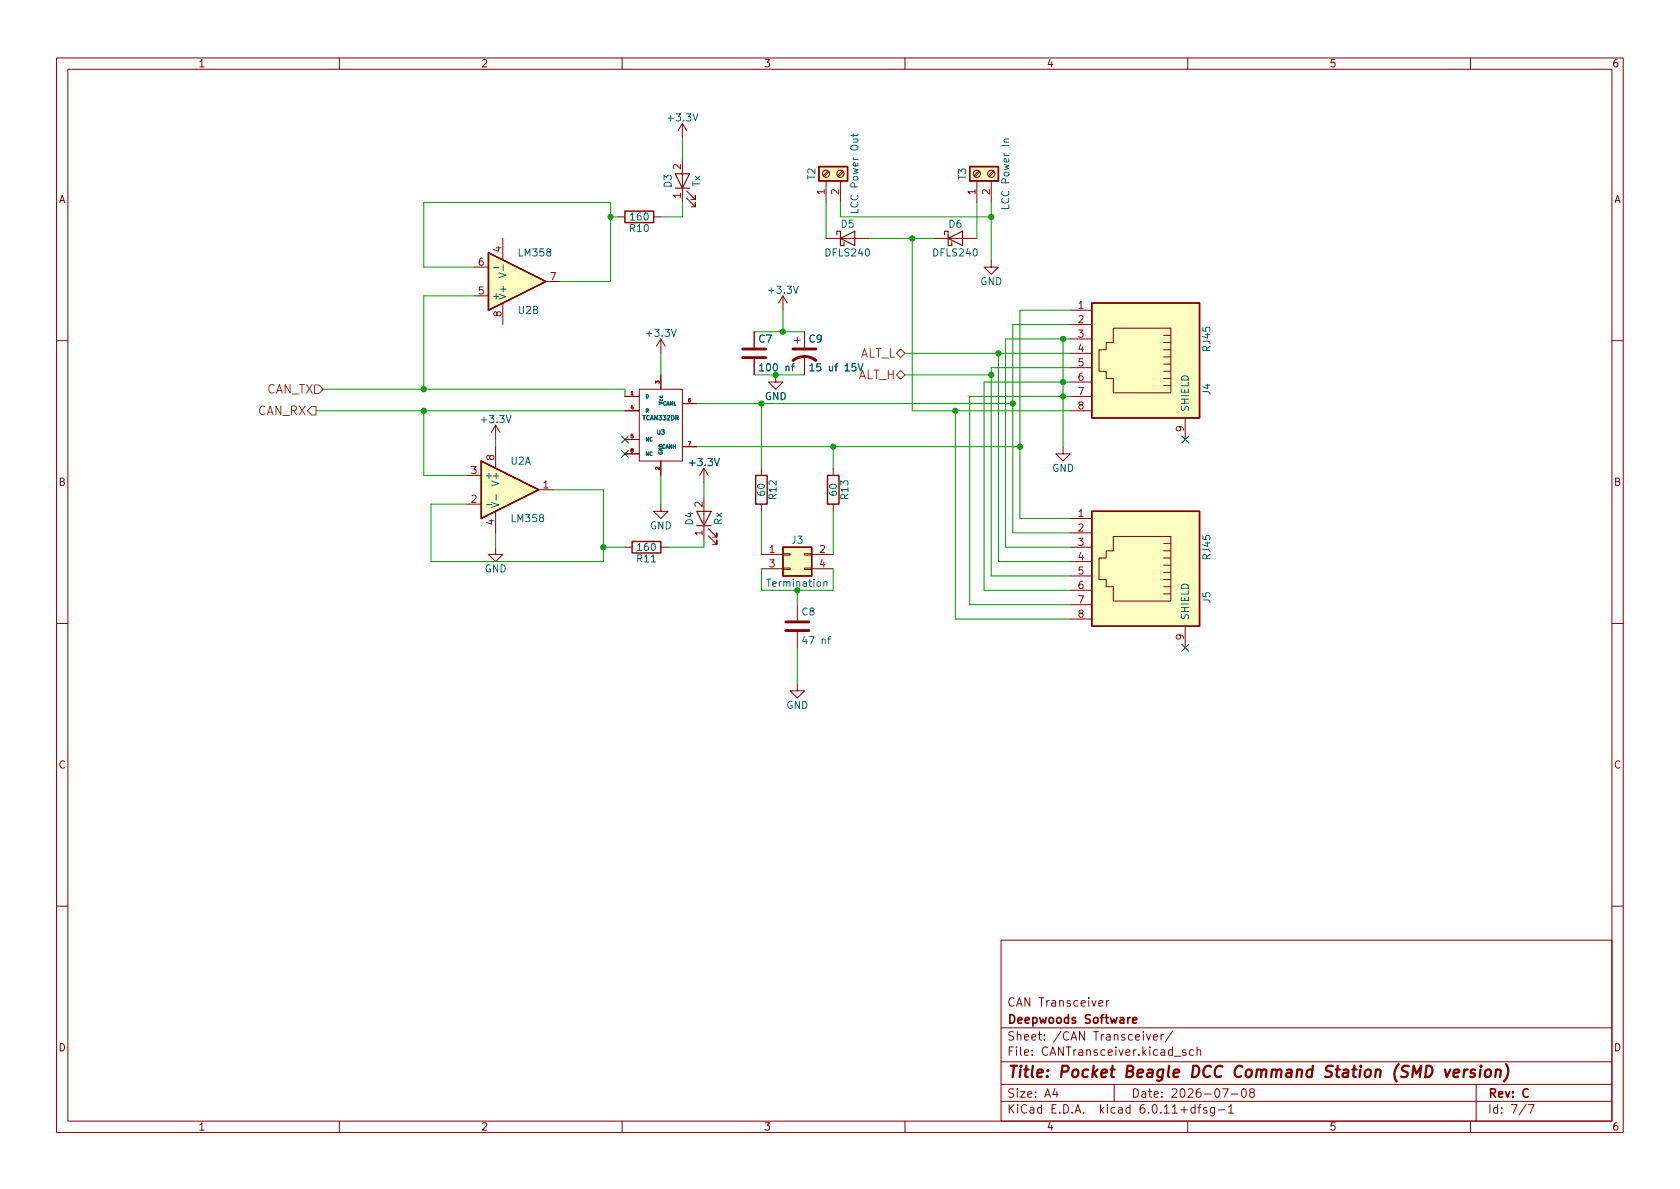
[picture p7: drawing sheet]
<svg xmlns="http://www.w3.org/2000/svg" width="297mm" height="210mm" viewBox="0 0 297 210" stroke-linecap="round" stroke-linejoin="round" font-family="sans-serif">
<g fill="none" stroke="#840000" stroke-width=".18">
<path d="M10 10.2h277v190.1h-277zM12 12.2h273v186.1h-273zM60 10.2v2M110 10.2v2M160 10.2v2M210 10.2v2M260 10.2v2M109.2 38.3h1.3M115.6 38.3h1.2M120.6 21.8v2.6M120.6 28.2v7.6M120.6 21.8l-.7 1.3"/>
<path d="M120.6 21.8l.8 1.3M121.4 35l1.5 1.6v-.8v.8h-.7M121.4 33.8l1.5 1.5v-.8v.8h-.7M146 32v3.8M146.4 30.2l-.9 .9M146.6 30.4l-.9 .9M148.6 32v3.8M148.9 30.2l-.8 .9M149.1 30.4l-.8 .9M172.7 32v3.8M173.1 30.2l-.9 .9M173.2 30.4l-.8 .9"/>
<path d="M175.3 32v3.8M175.6 30.2l-.8 .9M175.8 30.4l-.9 .9M83.8 52.3h2.6M83.8 47.2h2.6M88.9 42.2v3.8M88.9 53.6v3.8M96.5 49.8h2.6M116.8 59.9v2.6M116.8 59.9l-.7 1.3M116.8 59.9l.8 1.3M133.3 58.7v2.8"/>
<path d="M138.4 52.3l-.7 1.3M138.4 52.3v2.6M138.4 52.3l.8 1.3M141 59.7v1M142.2 58.7v2.8M146 42.2h7.7M165.1 42.2h7.6M175.3 46v1.2h1.2l-1.2 1.3-1.3-1.3h1.3M189.2 54.9h3.8M189.2 57.4h3.8M189.2 59.9h3.8M196.8 58h10.2v11.5h-10.2v-2.6h-1.2v-1.2h-1.3v-3.9h1.3v-1.2h1.2z"/>
<path d="M205.7 59.3h1.3M10 60.2h2M87.6 75.2l-.7 1.2M87.6 75.2v2.5M87.6 79v3.8M87.6 75.2l.8 1.2M110.5 70.1h2.5M110.5 72.6h2.5M110.5 77.7h2.5M113 68.8h7.6v12.7h-7.6zM116.8 66.3v2.5M120.6 71.4h2.6"/>
<path d="M120.6 79h2.6M133.3 63.5v2.8M137.2 66.3v1.3h1.2l-1.2 1.2-1.3-1.2h1.3M140.5 60.2h1M142.2 63v3.3M188 79v1.3h1.2l-1.2 1.2-1.3-1.2h1.3M189.2 62.5h3.8M189.2 65h3.8M189.2 67.6h3.8M189.2 70.1h3.8M189.2 72.6h3.8M205.7 60.6h1.3"/>
<path d="M205.7 61.8h1.3M205.7 63.1h1.3M205.7 64.4h1.3M205.7 65.7h1.3M205.7 66.9h1.3M205.7 68.2h1.3M209.5 73.9v3.8M285 60.2h2M82.5 89.1h2.6M82.5 84.1h2.6M87.6 96.8v1.2h1.3l-1.3 1.3-1.2-1.3h1.2M87.6 90.4v3.8"/>
<path d="M95.2 86.6h2.6M110.5 96.8h1.3M110.5 80.3h2.5M116.8 89.1v1.3h1.3l-1.3 1.3-1.2-1.3h1.2M116.8 96.8h1.3M116.8 81.5v2.6M124.5 82.8v2.5M124.5 87.9v7.6M124.5 82.8l-.8 1.3M124.5 82.8l.7 1.3M125.2 94.7l1.5 1.6v-.8v.8h-.7M125.2 93.5l1.5 1.5v-.8v.8h-.7"/>
<path d="M134.6 82.8v1.3M134.6 89.1v1.3M134.6 98h3.8M138.4 97.9h1.3v.3h-1.3zM142.2 97.9h1.3v.3h-1.3zM143.5 98h3.8M147.3 82.8v1.3M147.3 89.1v1.3M189.2 91.7h3.8M189.2 94.2h3.8M189.2 96.8h3.8M189.2 99.3h3.8"/>
<path d="M196.8 94.9h10.2v11.4h-10.2v-2.5h-1.2v-1.3h-1.3v-3.8h1.3v-1.3h1.2zM205.7 96.1h1.3M205.7 97.4h1.3M205.7 98.7h1.3M205.7 99.9h1.3M10 110.2h2M134.6 100.6h3.8M138.4 100.5h1.3v.2h-1.3zM141 106.9v2.8M141 111.8v2.7M142.2 100.5h1.3v.2h-1.3zM143.5 100.6h3.8"/>
<path d="M189.2 101.8h3.8M189.2 104.4h3.8M189.2 106.9h3.8M189.2 109.5h3.8M205.7 101.2h1.3M205.7 102.5h1.3M205.7 103.8h1.3M205.7 105h1.3M209.5 110.7v3.8M285 110.2h2M141 120.9v1.3h1.2l-1.2 1.2-1.3-1.2h1.3M10 160.2h2"/>
<path d="M177 166.3h108v32h-108zM195.6 176.9v1M196.1 176.9l-.3 .1-.2 .2M285 160.2h2M60 198.3v2M110 198.3v2M160 198.3v2M177 194.8h108M177 191.8h108M177 187.8h108M177 181.8h108M182.5 186.5v.1"/>
<path d="M182.5 185.7v.1M184.6 183.8v.1M184.6 183v.1M197 191.8v3M205.7 182.9l-.3 .1-.1 .2M207.3 182.4l-1.3 1.9M210 198.3v2M211 185.7l-.4-.1-.3 .3v.4l.1 .3h.6M211.6 185.8l.3-.2 .3 .1 .1 .9M211.6 185.1v1.5M215.4 196.3h1.2M217.2 195.8l.4-.5v1.5"/>
<path d="M217.2 196.8h.9M217.7 193.5h1.2M219.7 192.6l.2-.1a.81 .81 0 0 1 .5 .7 .81 .81 0 0 1-.3 .8h-.1a.81 .81 0 0 1-.6-.6 .81 .81 0 0 1 .3-.8zM221.2 193.2l-.3-.3 .1-.2 .2-.2 .4 .1 .2 .2-.1 .2-.6 .2-.2 .3 .1 .4 .2 .1h.4l.2-.3-.1-.4-.2-.1M260 198.3v2M261 191.8v6.5M270.2 195.3h1l-.6 1.5"/>
<circle cx="146" cy="30.7" r=".63"/>
<circle cx="148.6" cy="30.7" r=".63"/>
<circle cx="172.7" cy="30.7" r=".63"/>
<circle cx="175.3" cy="30.7" r=".63"/>
</g>
<path d="M235.7 188.6a.85 .85 0 0 0-1.1 .1 .45 .45 0 0 0 .2 .7l.4 .1a.49 .49 0 0 1 .3 .5 .49 .49 0 0 1-.5 .5l-.7-.1M247.3 188.2a2.35 2.35 0 0 0-.4 3M255.5 189.1l.3 1.4 .6-1.4" fill="none" stroke="#840000" stroke-width=".4"/>
<path d="M119.4 30.7h2.5l-1.3 2.6zM119.4 33.3h2.5M148 41.5v-.6h.6v2.5h.6v-.6M148.6 42.2l2.5-1.3v2.5zM167 41.5v-.6h.6v2.5h.7v-.6M167.6 42.2l2.6-1.3v2.5zM123.2 90.4h2.5l-1.2 2.6zM123.2 93h2.5" fill="none" stroke="#840000" stroke-width=".2"/>
<g fill="none" stroke="#006464" stroke-width=".18">
<path d="M122.5 20.1l.4 1.3 .5-1.3M87.2 47.3h1M88.2 48.2l1.3 .5-1.3 .4M89 46.9v.9M118.7 58.2l.4 1.3 .5-1.3M140.3 50.6l.4 1.3 .5-1.3M153.1 44.1l.2-.1a.68 .68 0 0 1 .4 .6 .68 .68 0 0 1-.4 .7l-.2-.1-.1-.4zM172.2 44.1l.2-.1a.68 .68 0 0 1 .4 .6 .68 .68 0 0 1-.4 .7l-.2-.1-.1-.4zM89.5 73.5l.4 1.2 .5-1.2M86 89.2h.9M86.9 88.9l1.3 .4-1.3 .4M87.7 87.5v.9"/>
<path d="M115.2 99.4h.7M126.3 81.1l.5 1.3 .4-1.3M145.7 103l.1-.2 .3 .1 .1 .8M145.7 102.8v.9"/>
</g>
<path d="M131.3 63.2h4.1M131.3 61.7h4.1M140.2 63.7a3.3 3.3 0 0 1 4.1 0M140.2 61.7h4.1M138.9 111.5h4.1M138.9 110h4.1" fill="none" stroke="#840000" stroke-width=".51"/>
<path d="M110.5 37.3h5.1v2.1h-5.1zM144.8 29.5h5.1v2.5h-5.1zM171.4 29.5h5.1v2.5h-5.1zM86.4 44.7l10.1 5.1-10.1 5.1zM193 53.6h19.1v20.3h-19.1zM85.1 81.5l10.1 5.1-10.1 5.1zM111.8 95.8h5v2h-5zM133.6 84.1h2v5h-2zM138.4 96.8h5.1v5h-5.1zM146.3 84.1h2v5h-2zM193 90.4h19.1v20.3h-19.1z" fill="none" stroke="#840000" stroke-width=".25"/>
<g fill="#ffffc2" stroke="#ffffc2" stroke-width=".18">
<path d="M193 53.6h19.1v20.3h-19.1z"/>
<path d="M138.4 96.8h5.1v5h-5.1z"/>
<path d="M193 90.4h19.1v20.3h-19.1z"/>
<path d="M171.4 29.5h5.1v2.5h-5.1z"/>
<path d="M86.4 44.7l10.1 5.1-10.1 5.1z"/>
<path d="M85.1 81.5l10.1 5.1-10.1 5.1z"/>
<path d="M144.8 29.5h5.1v2.5h-5.1z"/>
</g>
<path d="M55.1 71.9h.8v1.5h-.8l-.7-.8zM55.6 68.1h.8l.7 .7-.7 .8h-.8zM158.5 66.3l.8-.8 .7 .8-.7 .8zM158.5 62.5l.8-.8 .7 .8-.7 .7z" fill="none" stroke="#725600" stroke-width=".18"/>
<g fill="none" stroke="#009600" stroke-width=".18">
<path d="M107.9 38.3h1.3M120.6 35.8v2.5h-3.8M120.6 24.4v3.8M146 35.8v6.4M148.6 35.8v2.5h26.7M172.7 35.8v6.4M175.3 35.8v10.2M83.8 47.2h-8.9v-11.4h33v14h-8.8M83.8 52.3h-8.9v16.5M133.3 58.7h8.9M138.4 54.9v3.8M153.7 42.2h11.4"/>
<path d="M161.3 42.2v30.4h27.9M188 59.9v19.1M189.2 59.9h-11.4v36.9h11.4M189.2 54.9h-8.9v36.8h8.9M189.2 57.4h-10.1v36.8h10.1M55.9 72.6h54.6M57.1 68.8h53.4v1.3M74.9 72.6v11.5h7.6M87.6 77.7v1.3M116.8 62.5v3.8M123.2 71.4h55.9M123.2 79h57.1"/>
<path d="M133.3 66.3h8.9M134.6 71.4v11.4M147.3 79v3.8M160 62.5h29.2M160 66.3h15.3M168.9 72.6v36.9h20.3M176.5 62.5v36.8h12.7M189.2 65h-13.9v36.8h13.9M189.2 67.6h-15.2v36.8h15.2M189.2 70.1h-17.8v36.8h17.8M87.6 94.2v2.6M97.8 86.6h8.9v12.7h-30.5v-10.2h6.3"/>
<path d="M106.7 96.8h3.8M116.8 84.1v5M124.5 85.3v2.6M124.5 95.5v1.3h-6.4M134.6 90.4v7.6M147.3 90.4v7.6M134.6 100.6v3.8h12.7v-3.8M141 104.4v2.5M141 114.5v6.4"/>
</g>
<path d="M109.9 79.6l1.2 1.3M109.9 77.1l1.2 1.2M111.1 79.6l-1.2 1.3M111.1 77.1l-1.2 1.2M208.9 77.1l1.3 1.2M210.2 77.1l-1.3 1.2M208.9 113.9l1.3 1.3M210.2 113.9l-1.3 1.3" fill="none" stroke="#000084" stroke-width=".18"/>
<g fill="#009600" stroke="#009600" stroke-width=".18">
<circle cx="168.9" cy="72.6" r=".46"/>
<circle cx="138.4" cy="58.7" r=".46"/>
<circle cx="137.2" cy="66.3" r=".46"/>
<circle cx="161.3" cy="42.2" r=".46"/>
<circle cx="107.9" cy="38.3" r=".46"/>
<circle cx="134.6" cy="71.4" r=".46"/>
<circle cx="147.3" cy="79" r=".46"/>
<circle cx="179.1" cy="71.4" r=".46"/>
<circle cx="188" cy="70.1" r=".46"/>
<circle cx="188" cy="67.6" r=".46"/>
<circle cx="141" cy="104.4" r=".46"/>
<circle cx="180.3" cy="79" r=".46"/>
<circle cx="175.3" cy="66.3" r=".46"/>
<circle cx="176.5" cy="62.5" r=".46"/>
<circle cx="188" cy="59.9" r=".46"/>
<circle cx="175.3" cy="38.3" r=".46"/>
<circle cx="74.9" cy="72.6" r=".46"/>
<circle cx="74.9" cy="68.8" r=".46"/>
<circle cx="106.7" cy="96.8" r=".46"/>
</g>
<g font-size="2.8" fill="#840000">
<text x="178" y="191.2">Title:</text>
<text x="187.3" y="191.2">Pocket</text>
<text x="199.2" y="191.2">Beagle</text>
<text x="211.2" y="191.2">DCC Command</text>
<text x="235.6" y="191.2">Station</text>
<text x="248.1" y="191.2">(SMD</text>
<text x="257.6" y="191.2">version)</text>
</g>
<g font-size="2.1" fill="#725600">
<text x="152.1" y="63.7">ALT_L</text>
<text x="47.2" y="70.1">CAN_TX</text>
<text x="151.8" y="67.5">ALT_H</text>
<text x="45.5" y="73.9">CAN_RX</text>
</g>
<g font-size="2.1" fill="#840000">
<text x="178" y="178.5">CAN Transceiver</text>
<text x="178" y="184.5">Sheet:</text>
<text x="178" y="181.5">Deepwoods</text>
<text x="186.2" y="184.5">/CAN</text>
<text x="191.7" y="181.5">Software</text>
<text x="193.4" y="184.5">Transceiver/</text>
<text x="178" y="187.2">File:</text>
<text x="184.4" y="187.2">CANTransceiver.kicad_sch</text>
<text x="178" y="197.4">KiCad</text>
<text x="178" y="194.6">Size:</text>
<text x="184.7" y="194.6">A4</text>
<text x="185.7" y="197.4">E.D.A.</text>
<text x="194.6" y="197.4">kicad</text>
<text x="200" y="194.6">Date:</text>
<text x="201.8" y="197.4">6.0.11+dfsg-1</text>
<text x="207" y="194.6">2026-07-08</text>
<text x="263" y="194.6">Rev:</text>
<text x="263" y="197.4">Id:</text>
<text x="267.1" y="197.4">7/7</text>
<text x="269.1" y="194.6">C</text>
</g>
<g font-size="1.8" fill="#840000">
<text x="35" y="12.3">1</text>
<text x="85" y="12.3">2</text>
<text x="135" y="12.3">3</text>
<text x="185" y="12.3">4</text>
<text x="235" y="12.3">5</text>
<text x="285" y="12.3">6</text>
<text x="10.4" y="36.3">A</text>
<text x="285.4" y="36.3">A</text>
<text x="10.3" y="86.3">B</text>
<text x="285.3" y="86.3">B</text>
<text x="10.3" y="136.3">C</text>
<text x="285.3" y="136.3">C</text>
<text x="10.3" y="186.3">D</text>
<text x="285.3" y="186.3">D</text>
<text x="35" y="200.3">1</text>
<text x="85" y="200.3">2</text>
<text x="135" y="200.3">3</text>
<text x="185" y="200.3">4</text>
<text x="235" y="200.3">5</text>
<text x="285" y="200.3">6</text>
</g>
<g font-size="1.8" fill="#006464">
<text x="117.7" y="21.8">+3.3V</text>
<text x="152.2" y="26.5" transform="rotate(-90 152.2 26.5)">Out</text>
<text x="178.8" y="25.8" transform="rotate(-90 178.8 25.8)">In</text>
<text x="119.1" y="33.3" transform="rotate(-90 119.1 33.3)">D3</text>
<text x="124.2" y="33.1" transform="rotate(-90 124.2 33.1)">Tx</text>
<text x="144.5" y="31.9" transform="rotate(-90 144.5 31.9)">T2</text>
<text x="171.2" y="31.9" transform="rotate(-90 171.2 31.9)">T3</text>
<text x="111.1" y="41.4">R10</text>
<text x="111.1" y="39.4">160</text>
<text x="148.5" y="40.6">D5</text>
<text x="152.2" y="38" transform="rotate(-90 152.2 38)">LCC Power</text>
<text x="167.6" y="40.6">D6</text>
<text x="178.8" y="37.2" transform="rotate(-90 178.8 37.2)">LCC Power</text>
<text x="91.4" y="45.7">LM358</text>
<text x="145.7" y="45.7">DFLS240</text>
<text x="164.7" y="45.7">DFLS240</text>
<text x="86.9" y="53.3">+</text>
<text x="89.9" y="53.1" transform="rotate(-90 89.9 53.1)">V+</text>
<text x="135.5" y="52.3">+3.3V</text>
<text x="173.2" y="50.8">GND</text>
<text x="91.4" y="55.9">U2B</text>
<text x="113.9" y="59.9">+3.3V</text>
<text x="134" y="61">C7</text>
<text x="142.9" y="61">C9</text>
<text x="214.4" y="62.3" transform="rotate(-90 214.4 62.3)">RJ45</text>
<text x="134" y="66">100</text>
<text x="135.1" y="71.1">GND</text>
<text x="138.7" y="66">nf</text>
<text x="142.9" y="66">15</text>
<text x="146.4" y="66">uf</text>
<text x="149.4" y="66">15V</text>
<text x="214.4" y="70" transform="rotate(-90 214.4 70)">J4</text>
<text x="84.7" y="75.2">+3.3V</text>
<text x="210.6" y="72.9" transform="rotate(-90 210.6 72.9)">SHIELD</text>
<text x="90.2" y="82.6">U2A</text>
<text x="121.5" y="82.8">+3.3V</text>
<text x="185.9" y="83.8">GND</text>
<text x="85.6" y="85.1">+</text>
<text x="88.7" y="86.1" transform="rotate(-90 88.7 86.1)">V+</text>
<text x="135.6" y="87.9" transform="rotate(-90 135.6 87.9)">60</text>
<text x="137.7" y="88.5" transform="rotate(-90 137.7 88.5)">R12</text>
<text x="148.3" y="87.9" transform="rotate(-90 148.3 87.9)">60</text>
<text x="150.4" y="88.5" transform="rotate(-90 150.4 88.5)">R13</text>
<text x="90.2" y="92.7">LM358</text>
<text x="114.8" y="94">GND</text>
<text x="122.9" y="93" transform="rotate(-90 122.9 93)">D4</text>
<text x="128" y="92.9" transform="rotate(-90 128 92.9)">Rx</text>
<text x="85.6" y="101.6">GND</text>
<text x="112.4" y="99.8">R11</text>
<text x="112.4" y="97.8">160</text>
<text x="139.8" y="96.5">J3</text>
<text x="214.4" y="99.2" transform="rotate(-90 214.4 99.2)">RJ45</text>
<text x="135.4" y="104.1">Termination</text>
<text x="214.4" y="106.8" transform="rotate(-90 214.4 106.8)">J5</text>
<text x="141.6" y="109.2">C8</text>
<text x="210.6" y="109.7" transform="rotate(-90 210.6 109.7)">SHIELD</text>
<text x="141.6" y="114.3">47</text>
<text x="145.1" y="114.3">nf</text>
<text x="139" y="125.7">GND</text>
</g>
<g font-size="1.8" fill="#a90000">
<text x="120.4" y="35.2" transform="rotate(-90 120.4 35.2)">1</text>
<text x="120.4" y="30.1" transform="rotate(-90 120.4 30.1)">2</text>
<text x="145.8" y="34.6" transform="rotate(-90 145.8 34.6)">1</text>
<text x="148.3" y="34.6" transform="rotate(-90 148.3 34.6)">2</text>
<text x="172.5" y="34.6" transform="rotate(-90 172.5 34.6)">1</text>
<text x="175" y="34.6" transform="rotate(-90 175 34.6)">2</text>
<text x="84.4" y="47">6</text>
<text x="88.6" y="44.7" transform="rotate(-90 88.6 44.7)">4</text>
<text x="84.4" y="52.1">5</text>
<text x="97.1" y="49.5">7</text>
<text x="88.6" y="56.2" transform="rotate(-90 88.6 56.2)">8</text>
<text x="190.5" y="54.6">1</text>
<text x="190.5" y="57.1">2</text>
<text x="190.5" y="59.7">3</text>
<text x="190.5" y="62.2">4</text>
<text x="190.5" y="64.8">5</text>
<text x="190.5" y="67.3">6</text>
<text x="190.5" y="69.8">7</text>
<text x="190.5" y="72.4">8</text>
<text x="209.3" y="76.5" transform="rotate(-90 209.3 76.5)">9</text>
<text x="83.1" y="83.8">3</text>
<text x="87.4" y="81.6" transform="rotate(-90 87.4 81.6)">8</text>
<text x="83.1" y="88.9">2</text>
<text x="95.8" y="86.4">1</text>
<text x="124.2" y="89.8" transform="rotate(-90 124.2 89.8)">2</text>
<text x="87.4" y="93" transform="rotate(-90 87.4 93)">4</text>
<text x="124.2" y="94.9" transform="rotate(-90 124.2 94.9)">1</text>
<text x="190.5" y="91.4">1</text>
<text x="190.5" y="94">2</text>
<text x="135.8" y="97.8">1</text>
<text x="135.8" y="100.3">3</text>
<text x="144.7" y="97.8">2</text>
<text x="144.7" y="100.3">4</text>
<text x="190.5" y="96.5">3</text>
<text x="190.5" y="99.1">4</text>
<text x="190.5" y="101.6">5</text>
<text x="190.5" y="104.1">6</text>
<text x="190.5" y="106.7">7</text>
<text x="190.5" y="109.2">8</text>
<text x="209.3" y="113.3" transform="rotate(-90 209.3 113.3)">9</text>
</g>
<g font-size="1.1" fill="#006464">
<text x="113.5" y="74.5">TCAN332DR</text>
<text x="116" y="77.1">U3</text>
</g>
<g font-size=".9" fill="#a90000">
<text x="111.4" y="69.8">1</text>
<text x="116.6" y="67.9" transform="rotate(-90 116.6 67.9)">3</text>
<text x="121.5" y="71.1">6</text>
<text x="111.4" y="72.4">4</text>
<text x="111.4" y="77.5">5</text>
<text x="111.4" y="80">8</text>
<text x="116.6" y="83.2" transform="rotate(-90 116.6 83.2)">2</text>
<text x="121.5" y="78.7">7</text>
</g>
<g font-size=".9" fill="#006464">
<text x="114" y="70.6">D</text>
<text x="117.1" y="71.9">CANL</text>
<text x="117.4" y="71.6" transform="rotate(-90 117.4 71.6)">Vcc</text>
<text x="114" y="73.1">R</text>
<text x="114" y="78.2">NC</text>
<text x="114" y="80.8">NC</text>
<text x="117" y="79.5">CANH</text>
<text x="117.4" y="80.5" transform="rotate(-90 117.4 80.5)">GND</text>
</g>
</svg>
